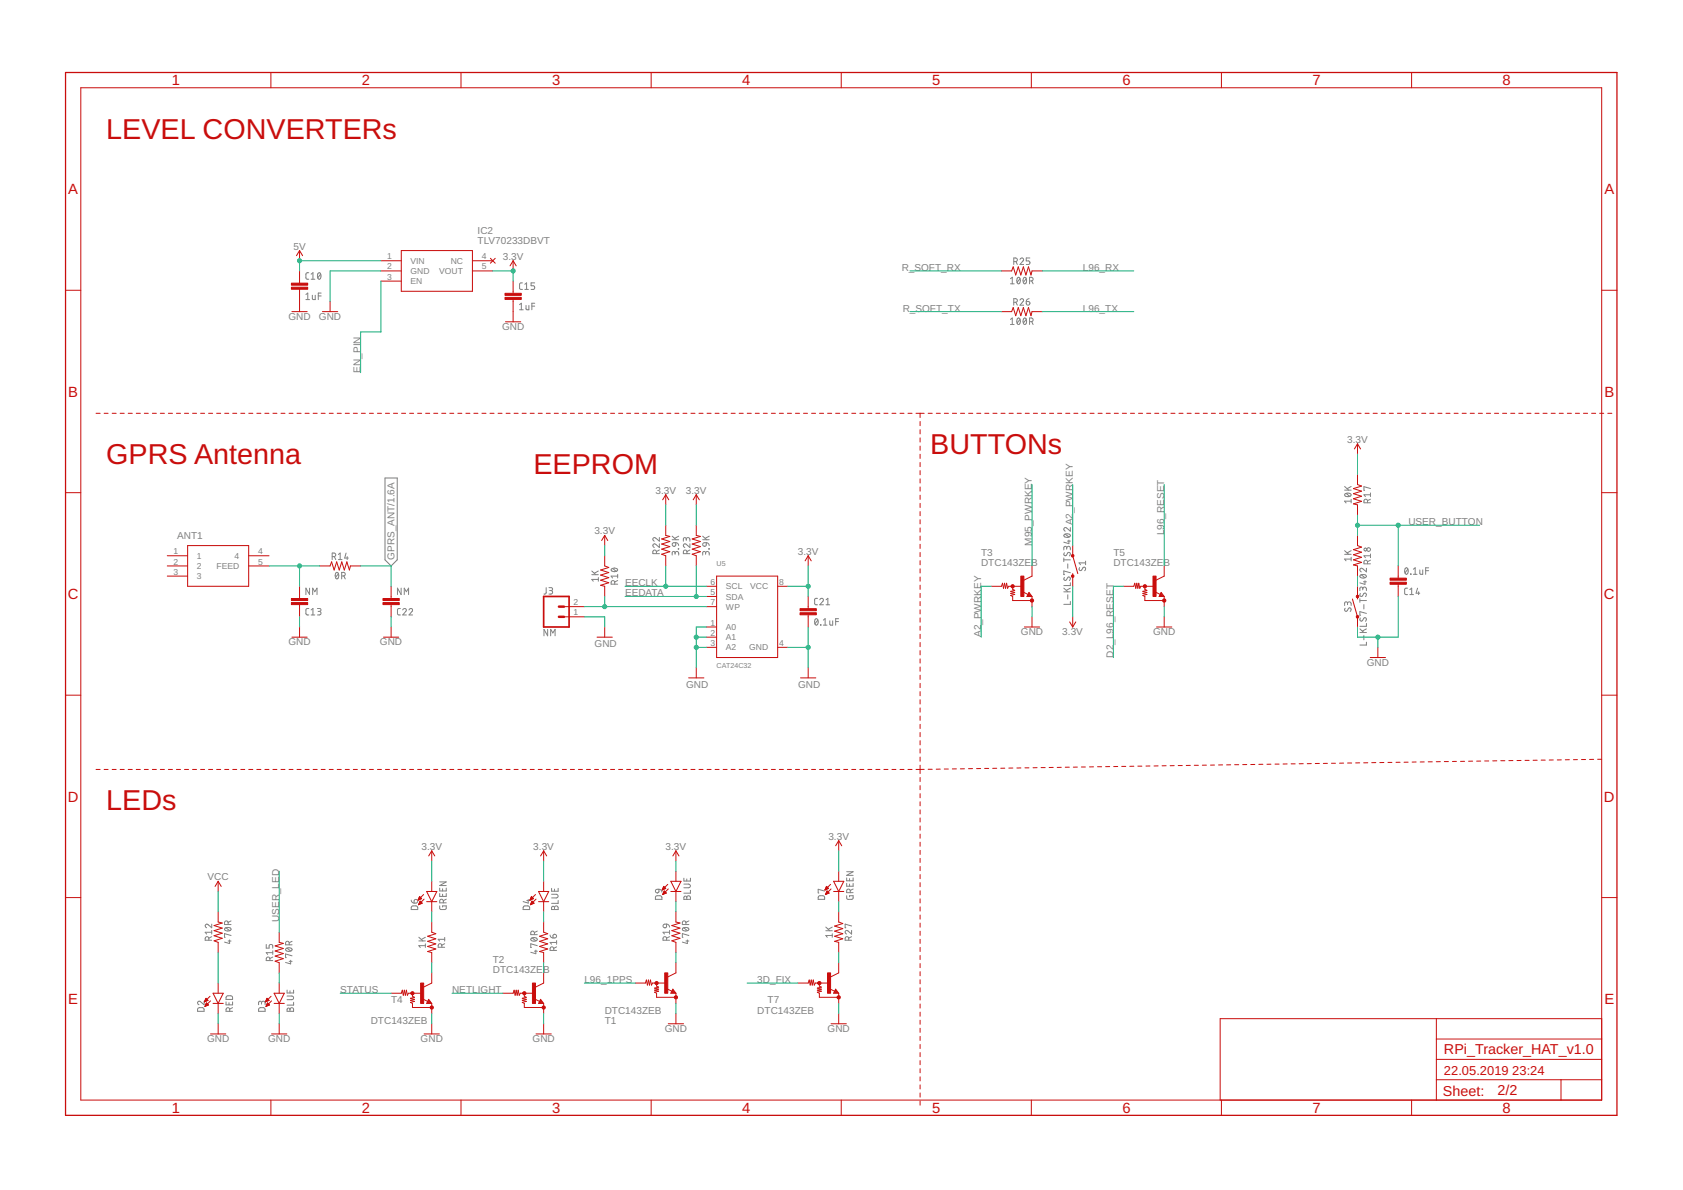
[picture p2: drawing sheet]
<svg xmlns="http://www.w3.org/2000/svg" width="420mm" height="297mm" viewBox="0 0 420 297" stroke-linecap="round" stroke-linejoin="round" font-family="sans-serif">
<g fill="none" stroke="#808080" stroke-width=".25">
<path d="M76.4 73.5l.4-.3v1.6M76.4 74.8h.9M77.1 68.1l-.6 .1-.1 .2v1.1l.2 .2h.5M77.7 68.4l.4-.3v1.6M77.7 69.7h.9M78 73.7v.9l.3 .2h.4v-1.1M79.5 68.2l.2-.1a.97 .97 0 0 1 0 1.6 1 1 0 0 1-.2-1.5zM79.5 73.9h.7M80.1 68.4l-.8 .9M80.2 73.2h-.7v1.6M129.7 76.1l.5-.4v1.6M129.7 77.3h.9"/>
<path d="M130.4 70.6l-.5 .1-.2 .3v1l.2 .2h.5M131 72.2h.9M131 71l.5-.4v1.6M131.3 76.2v1l.3 .1h.4v-1.1M132.8 76.4h.7M133.5 70.6h-.9v.7h.5a.47 .47 0 0 1 .4 .5 .47 .47 0 0 1-.4 .4h-.5M133.5 75.7h-.7v1.6M252.3 69.6l.4-.4v1.6M252.3 79.7l.4-.3v1.6M252.3 70.8h.9M253.1 65.3h.4a.46 .46 0 0 0 .5-.5 .46 .46 0 0 0-.5-.4h-.4v1.6M253.1 75.5h.4a.46 .46 0 0 0 .5-.5 .46 .46 0 0 0-.5-.5h-.4v1.7"/>
<path d="M253.6 65.3l.4 .7M253.6 75.5l.4 .7M254 69.3h.1a.78 .78 0 0 1 .7 .5 .78 .78 0 0 1-.2 .8l-.3 .2a1.04 1.04 0 0 1-.3-1.5zM254 79.5l.1-.1a.81 .81 0 0 1 .6 .8 .81 .81 0 0 1-.6 .8l-.3-.8zM254.6 64.7a.45 .45 0 0 1 .7-.3 .45 .45 0 0 1 .1 .7l-.8 .9h.9M254.6 74.9a.44 .44 0 0 1 .7-.3 .44 .44 0 0 1 .1 .7l-.8 .9h.9M254.6 69.6l-.7 .9M254.6 79.7l-.7 .9M255.6 69.3l.2-.1a.97 .97 0 0 1 0 1.6 1 1 0 0 1-.2-1.5zM255.6 79.5l.2-.1a.97 .97 0 0 1 0 1.6 1 1 0 0 1-.2-1.5zM256.2 75.3h.6a.45 .45 0 0 1 .3 .5 .45 .45 0 0 1-.5 .4 .45 .45 0 0 1-.4-.5zM256.2 69.6l-.7 .9"/>
<path d="M256.2 79.7l-.7 .9M256.9 74.5l-.6 .3-.1 .5M257 70.1h.5a.46 .46 0 0 0 .4-.4 .46 .46 0 0 0-.4-.5h-.5v1.6M257.1 64.4h-.9v.7h.6a.45 .45 0 0 1 .3 .5 .45 .45 0 0 1-.3 .4h-.6M257.6 70.1l.3 .7M252.3 81h.9M257 80.3h.5a.46 .46 0 0 0 .4-.5 .46 .46 0 0 0-.4-.4h-.5v1.6M257.6 80.3l.3 .7M96.1 119.3h3.1v20.4l-1.6 1.6-1.5-1.6zM82.9 138.9h.5a.44 .44 0 0 0 .4-.4 .44 .44 0 0 0-.4-.5h-.5v1.7M83.5 138.9l.3 .8M84.5 138.4l.4-.4v1.7"/>
<path d="M84.5 139.7h.9M86.4 138l-.4 1.3h1M86.7 138.9v.8M163.9 138.2v-.4a.44 .44 0 0 0-.5-.5 .44 .44 0 0 0-.4 .5v.4h1.6M164.6 135.7v1l-.9-.8a.45 .45 0 0 0-.7 .1 .45 .45 0 0 0 .3 .7M164.6 134.2v.9l-.9-.8a.44 .44 0 0 0-.7 .2 .44 .44 0 0 0 .3 .6M164.6 137.3l-.7 .4M167.8 134.7h1.6M167.8 133.8l1 .9M167.9 135.6l.8-.1v.5a.45 .45 0 0 1-.7 .3 .45 .45 0 0 1-.1-.7zM168.5 138.1a.46 .46 0 0 1 .5-.5 .46 .46 0 0 1 .4 .5v.5M168.5 138.4v-.4a.36 .36 0 0 0-.3-.4 .36 .36 0 0 0-.4 .4v.6"/>
<path d="M168.7 135.5l.4 .1 .3 .6M169.3 137l.1 .1zM169.4 133.8l-1 .6M171.3 134.6a.46 .46 0 0 1 .5-.4 .46 .46 0 0 1 .4 .4v.5M171.3 134.9v-.4a.36 .36 0 0 0-.3-.3 .36 .36 0 0 0-.4 .3v.6M171.5 138.2v-.4a.44 .44 0 0 0-.5-.5 .44 .44 0 0 0-.4 .5v.4h1.6M172.2 135.7v1l-.9-.8a.45 .45 0 0 0-.7 .1 .45 .45 0 0 0 .4 .7M172.2 137.3l-.7 .4M175.4 134.7h1.7M175.4 133.8l1 .9M175.6 135.6l.7-.1v.5a.45 .45 0 0 1-.6 .3 .45 .45 0 0 1-.1-.7zM176.1 138.1a.46 .46 0 0 1 .5-.5 .46 .46 0 0 1 .5 .5v.5"/>
<path d="M176.1 138.4v-.4a.36 .36 0 0 0-.3-.4 .36 .36 0 0 0-.4 .4v.6M176.3 135.5l.4 .1 .4 .6M177 137l.1 .1zM177.1 133.8l-1 .6M265.6 139.3v.9M265.6 139.7h1.6M265.7 133.4a.91 .91 0 0 1 1.5 .4 .88 .88 0 0 1-.9 .4 .88 .88 0 0 1-.7-.6zM265.7 138l-.1 .2a.38 .38 0 0 0 .1 .5 .38 .38 0 0 0 .6-.1l.2-.6a.44 .44 0 0 1 .7 .1 .44 .44 0 0 1-.2 .7M265.9 133.3l.9 .7M266.3 136.8a.46 .46 0 0 1 .5-.4 .46 .46 0 0 1 .4 .4v.5M266.3 137.1v-.4a.36 .36 0 0 0-.4-.3 .36 .36 0 0 0-.3 .3v.6M266.5 135.1h.7"/>
<path d="M266.8 134.8v.9l-1.2-.4M267.2 131.7v.9l-.9-.8a.45 .45 0 0 0-.7 .2 .45 .45 0 0 0 .3 .6M335.7 122.3h1.6M335.7 121.4l1 .9M335.7 138.4h1.6M335.7 137.5l1 .9M335.8 123.3a1.03 1.03 0 0 1 1.5 .2 .97 .97 0 0 1-1.6 0zM336 123.2l1 .7M337.3 125.1h-1.6l.3 .4M337.3 124.7v.8M337.3 139.1v.9M337.3 121.4l-1 .6"/>
<path d="M337.3 139.6h-1.6l.3 .4M337.3 137.5l-1 .5M341.4 125.5v-.4a.44 .44 0 0 0-.4-.5 .44 .44 0 0 0-.5 .5v.4h1.6M342.1 121.9l-1.6-.4v.9h.2M342.1 124.6l-.7 .4M342.1 123.5h-1.6l.4 .5M342.1 123v1M342.1 138.3v.9M342.1 139.8l-.7 .4M342.1 138.7h-1.6l.4 .5M77.1 151.9h-.5l-.2 .4v1l.2 .2h.5M77.3 146.8v1.6l-.9-1.6v1.6"/>
<path d="M77.7 153.5h.9M77.7 152.3l.4-.4v1.6M78.1 148.4v-1.6l.5 .9 .5-.9v1.6M79.2 151.9h.6a.36 .36 0 0 1 .3 .4 .36 .36 0 0 1-.3 .3h-.4M79.7 152.6a.44 .44 0 0 1 .4 .5 .44 .44 0 0 1-.4 .4h-.5M83.9 143l.1-.1a.81 .81 0 0 1 .6 .8 .81 .81 0 0 1-.6 .8l-.3-.8zM84.5 143.2l-.7 .9M85.3 143.8h.4a.44 .44 0 0 0 .5-.5 .44 .44 0 0 0-.5-.4h-.4v1.6M85.8 143.8l.4 .7M99.9 151.9h-.4l-.3 .4 .1 1 .6 .2M100.1 146.8v1.6l-.9-1.6v1.6M100.5 152.3a.44 .44 0 0 1 .7-.4 .44 .44 0 0 1 .1 .7l-.8 .9h1"/>
<path d="M100.9 148.4v-1.6l.6 .9 .5-.9v1.6M102.1 152.3a.44 .44 0 0 1 .6-.4 .44 .44 0 0 1 .2 .7l-.8 .9h.9M136.4 146.7l-.1 1.4-.5 .2M136.7 157.1v1.6l-.9-1.6v1.6M137.1 146.7h.5a.36 .36 0 0 1 .4 .3 .36 .36 0 0 1-.4 .4h-.4M137.5 158.7v-1.6l.5 .9 .6-.9v1.6M137.5 147.4a.44 .44 0 0 1 .5 .4 .44 .44 0 0 1-.5 .5h-.4M147.7 143.4h1.7M147.7 142.5l1 .9M149.4 144.6h-1.7l.4 .5M149.4 144.2v.9M149.4 142.5l-1 .6"/>
<path d="M152.7 142a1.03 1.03 0 0 1 1.5 .3 .97 .97 0 0 1-1.6 0zM152.9 141.9l.9 .7M153.5 145.8v-.4a.44 .44 0 0 0-.5-.5 .44 .44 0 0 0-.4 .5v.4h1.6M154.2 144.9l-.7 .4M154.2 143.8h-1.6l.3 .5M154.2 143.4v.9M203.6 154.5l.2-.1a.88 .88 0 0 1 .5 .9 .88 .88 0 0 1-.6 .7l-.3-.5zM204.1 149.4h-.5l-.2 .3v1l.2 .2 .5 .1M204.2 154.8l-.7 .9M204.7 149.7a.45 .45 0 0 1 .6-.3 .45 .45 0 0 1 .1 .7l-.7 .9h.9M204.9 156h.1zM205.5 156h1"/>
<path d="M205.5 154.8l.5-.4v1.6M206.2 151h.9M206.2 149.7l.5-.3v1.6M207.2 155v.9l.2 .1h.5v-1M208.6 155.2h.7M209.3 154.4h-.7v1.6M265.6 147.7h1.6M265.6 146.8l1 .9M265.7 144.1l-.1 .2a.37 .37 0 0 0 .2 .5 .37 .37 0 0 0 .5-.1l.2-.5a.4 .4 0 0 1 .6 0 .4 .4 0 0 1 0 .6l-.1 .1M266.6 140.8v1M266.6 148.5v1M267.2 150.1v.8h-1.6"/>
<path d="M267.2 145.5v.7h-1.6M267.2 146.8l-1 .6M267.2 143l-1.6-.5v.9h.2M269.5 141.7l-.1 .5 .3 .2 .6-.6a.44 .44 0 0 1 .8 0 .44 .44 0 0 1-.3 .7M271 140.5h-1.6l.3 .5M271 140.1v.9M335.8 151.8a.41 .41 0 0 0-.1 .6 .41 .41 0 0 0 .6 .1l.3-.6a.37 .37 0 0 1 .5-.1 .37 .37 0 0 1 .2 .5l-.2 .3M336.4 150.7a.46 .46 0 0 1 .5-.5 .46 .46 0 0 1 .4 .5v.4M336.4 150.9v-.3a.36 .36 0 0 0-.4-.4 .36 .36 0 0 0-.3 .4v.5M339.5 157.9h1.6M339.5 157l1 .9M339.5 149.4v.9"/>
<path d="M339.5 149.9h1.6M339.6 143.6a.9 .9 0 0 1 1.5 .4 .88 .88 0 0 1-.9 .3 .88 .88 0 0 1-.7-.6zM339.6 154.3a.42 .42 0 0 0-.1 .5 .42 .42 0 0 0 .6 .2l.4-.7a.46 .46 0 0 1 .7 .2 .46 .46 0 0 1-.3 .6M339.6 148.1a.41 .41 0 0 0 0 .6 .41 .41 0 0 0 .6 0l.2-.5a.44 .44 0 0 1 .7 .1 .44 .44 0 0 1-.2 .6M339.9 143.5l.9 .7M340.2 147a.46 .46 0 0 1 .5-.5 .46 .46 0 0 1 .4 .5v.4M340.2 147.2v-.3a.36 .36 0 0 0-.3-.4 .36 .36 0 0 0-.4 .4v.5M340.4 145.2h.7M340.5 150.9v1.1M340.5 158.6v1.1M340.8 145v.9l-1.3-.4M341.1 141.8v.9l-.9-.7a.45 .45 0 0 0-.7 .1 .45 .45 0 0 0 .4 .6"/>
<path d="M341.1 155.6v.7h-1.6M341.1 157l-1 .5M341.1 153.1l-1.6-.4v.9h.2M341.4 140.7v-.4a.44 .44 0 0 0-.4-.5 .44 .44 0 0 0-.5 .5v.4h1.6M350.9 141.8l.2-.1a.97 .97 0 0 1 0 1.7 1.03 1.03 0 0 1-.2-1.6zM351.4 146.8h-.5l-.2 .4v1l.2 .2h.5M351.5 142.1l-.7 .9M352 148.4h.9M352 147.2l.4-.4v1.6M352.2 143.3l.1 .1zM352.8 143.4h1M352.8 142.1l.5-.4v1.7"/>
<path d="M353.9 146.8l-.4 1.3h.9M354.2 147.7v.7M354.5 142.3v.9l.2 .2h.5v-1.1M355.9 142.5h.8M356.7 141.7h-.8v1.7M341.1 160.3v.7h-1.6M170.7 219.2v.7h1.7v-.7M171.4 219.4v.5M211.4 219.1v.8h1.6v-.8M211.4 217.6h1.6l-1.6 .9h1.6M212.1 219.3v.6M52.1 234.7v-.4a.46 .46 0 0 0-.4-.5 .46 .46 0 0 0-.5 .5v.4h1.7"/>
<path d="M52.9 230.7v.9l-.9-.8a.45 .45 0 0 0-.7 .1 .45 .45 0 0 0 .3 .7M52.9 233.8l-.8 .4M52.9 232.7h-1.7l.4 .5M52.9 232.2v1M56.2 231.7a.91 .91 0 0 1 1.5 .4 1.05 1.05 0 0 1-1.7-.2zM56.4 231.6l.9 .7M57 230.8v-.5a.46 .46 0 0 0-.5-.4 .46 .46 0 0 0-.5 .4v.5h1.7M57 234.9h.7M57.3 234.6v.9l-1.3-.3M57.7 233.5l-1.7-.5v1h.2M57.7 229.9l-.7 .3M66.5 235.8v.9h.7v-.6a.47 .47 0 0 1 .4-.4 .47 .47 0 0 1 .5 .4v.6"/>
<path d="M67.4 239.8v-.5a.46 .46 0 0 0-.5-.4 .46 .46 0 0 0-.4 .4v.5h1.6M68.1 238.9l-.7 .3M68.1 237.8h-1.6l.3 .4M68.1 237.3v.9M71.4 236.8a.91 .91 0 0 1 1.5 .4 .88 .88 0 0 1-.9 .3 .88 .88 0 0 1-.7-.6zM71.6 236.7l1 .7M72.2 235.8v-.4a.46 .46 0 0 0-.5-.5 .46 .46 0 0 0-.4 .5v.4h1.6M72.2 240h.7M72.6 239.7v.9l-1.3-.4M72.9 238.6l-1.6-.5v.9h.2M72.9 234.9l-.7 .4M102.7 224.7l.3 .6 .4 .1"/>
<path d="M102.8 226.3l1.2-.1 .2 .2 .1 .6h-1.6zM103.5 224.6a.47 .47 0 0 1 .7 .2 .47 .47 0 0 1-.4 .6h-.4zM104.6 234.9h1.6M104.6 234l1 .9M106.2 236.1h-1.6l.3 .4M106.2 235.6v.9M106.2 234l-1 .5M109.8 226.1v.7l.2 .2h1l.4-.2v-.7h-.9v.3M109.8 221.7v.7h1.6v-.7M109.8 223v.8h1.6v-.8M109.8 220.1h1.6l-1.6 .9h1.6M110.3 236.5v-.5a.46 .46 0 0 0-.5-.4 .46 .46 0 0 0-.4 .4v.5h1.6"/>
<path d="M110.5 221.8v.6M110.5 223.2v.6M110.7 225.4v-.5a.46 .46 0 0 0-.5-.4 .46 .46 0 0 0-.4 .4v.5h1.6M111 235.6l-.7 .3M111 234.5h-1.6l.3 .4M111 234v.9M111.4 224.5l-.7 .3M130.7 226.3l1.3-.1 .2 .2v.6h-1.6zM131.5 224.8h.7M131.9 224.5v.9l-1.3-.4M132.6 234.2a.89 .89 0 0 1 1.5 .4 .88 .88 0 0 1-.9 .4 .88 .88 0 0 1-.7-.6zM132.9 234.1l.9 .7"/>
<path d="M133.4 233.3v-.4a.46 .46 0 0 0-.4-.5 .46 .46 0 0 0-.5 .5v.4h1.6M133.4 237.4h.7M133.8 237.2v.9l-1.3-.4M134.1 236.1l-1.6-.5v.9h.2M134.1 232.4l-.7 .4M137.3 233.4l.3 .6 .4 .1M137.7 223.2h1.2a.46 .46 0 0 1 .4 .5 .46 .46 0 0 1-.4 .4h-1.2M137.7 221.7v.8h1.6v-.8M137.8 226.3h.4l.2 .3a.46 .46 0 0 1 .5-.5 .46 .46 0 0 1 .4 .5v.4h-1.6zM138.2 233.3a.46 .46 0 0 1 .7 .2 .46 .46 0 0 1-.4 .6h-.5zM138.2 237.2v-.4a.46 .46 0 0 0-.4-.5 .46 .46 0 0 0-.5 .5v.4h1.7M138.4 221.9v.6"/>
<path d="M138.4 226.6v.4M139 236.3l-.8 .4M139 235.2h-1.7l.4 .5M139 234.8v.9M139.3 224.8v.7h-1.6M163.7 223.7l1.3-.1 .2 .3v.6h-1.6zM163.7 222.1l.8-.1v.5a.45 .45 0 0 1-.7 .3 .45 .45 0 0 1-.1-.7zM164.5 222l.4 .1 .3 .6M165.7 230.8l.7-.1v.5a.45 .45 0 0 1-.6 .3 .45 .45 0 0 1-.1-.7zM166.4 234.7v-.4a.44 .44 0 0 0-.4-.5 .44 .44 0 0 0-.5 .5v.4h1.7M166.4 230.7l.6 .3 .2 .4M167.2 232.7h-1.7l.4 .5"/>
<path d="M167.2 233.8l-.8 .4M167.2 232.2v1M170.5 231.7a.9 .9 0 0 1 1.4 .4 .88 .88 0 0 1-.8 .3 .88 .88 0 0 1-.7-.6zM170.7 231.6l.9 .7M170.7 220.7h1.2a.46 .46 0 0 1 .5 .4 .46 .46 0 0 1-.5 .5h-1.2M170.8 223.8l.4-.1 .2 .3a.46 .46 0 0 1 .5-.4 .46 .46 0 0 1 .5 .4v.5h-1.7zM171.2 230.8v-.5a.44 .44 0 0 0-.4-.4 .44 .44 0 0 0-.5 .4v.5h1.7M171.2 234.9h.8M171.4 224v.5M171.6 234.6v.9l-1.3-.3M172 233.5l-1.7-.5v1h.2M172 229.9l-.8 .3"/>
<path d="M172.4 222.2v.7h-1.7M204.4 223.7l1.2-.1 .2 .3 .1 .6h-1.6zM205.9 222.4l-1.6-.4v.9h.1M206.2 232.3h1.6M206.2 231.4l.9 .9M207.8 233.5h-1.6l.3 .5M207.8 233.1v.9M207.8 231.4l-1 .6M211.4 223.6v.7l.2 .2h1.2l.2-.2v-.7h-.9v.3M211.4 220.5v.7h1.6v-.7M211.9 234.7v-.4a.44 .44 0 0 0-.5-.5 .44 .44 0 0 0-.4 .5v.4h1.6M212.1 220.7v.5"/>
<path d="M212.3 222.8v-.4a.44 .44 0 0 0-.5-.5 .44 .44 0 0 0-.4 .5v.4h1.6M212.6 232.2v1l-.9-.8a.44 .44 0 0 0-.7 .1 .44 .44 0 0 0 .3 .7M212.6 231.1l-1.6-.4v.9h.2M212.6 233.8l-.7 .4M213 221.9l-.7 .4M49.5 251.7l1.2-.1 .2 .2v.6h-1.6zM50.9 249.9v.9l-.8-.8a.44 .44 0 0 0-.7 .2 .44 .44 0 0 0 .3 .6M56.4 250.1v.7h1.7v-.7M56.6 248.7l1.2-.1 .2 .2 .1 .7h-1.7zM57.2 250.3v.5M57.3 252.4v-.4a.46 .46 0 0 0-.4-.5 .46 .46 0 0 0-.5 .5v.4h1.7M58.1 251.5l-.8 .4"/>
<path d="M64.7 251.7l1.2-.1 .2 .2 .1 .6h-1.6zM65.3 250.4a.46 .46 0 0 1 .4-.5 .46 .46 0 0 1 .5 .5v.4M65.3 250.6v-.3a.36 .36 0 0 0-.4-.4 .36 .36 0 0 0-.3 .4v.5M71.7 248.6h1.2a.46 .46 0 0 1 .4 .5 .46 .46 0 0 1-.4 .4h-1.2M71.7 247.1v.8h1.6v-.8M71.8 251.7h.4l.2 .3a.46 .46 0 0 1 .4-.5 .46 .46 0 0 1 .5 .5v.4h-1.6zM72.4 247.3v.6M72.4 252v.4M73.3 250.2v.7h-1.6"/>
<circle cx="340.9" cy="137.2" r=".37"/>
<circle cx="341.7" cy="137.2" r=".45"/>
</g>
<g fill="none" stroke="#c90d0c" stroke-width=".25">
<path d="M67.6 18.1v3.8M115.1 18.1v3.8M162.6 18.1v3.8M210 18.1v3.8M257.5 18.1v3.8M304.9 18.1v3.8M352.4 18.1v3.8M20.2 21.9h379.7v252.7h-379.7zM16.4 72.5h3.8M72.9 77.8h3.8M74.8 62.5v2.6M74.8 67.6v3.1"/>
<path d="M74.8 72.2v5.6M74.8 62.5l.7 1.3M74.8 62.5l-.8 1.3M80.5 77.8h3.8M82.4 75.2v2.6M95.1 67.6h5.1M95.1 65.1h5.1M95.1 70.2h5.1M100.2 62.5h17.7v10.2h-17.7zM117.9 67.6h5.1M117.9 65.1h5.1M122.4 64.5l1.2 1.2"/>
<path d="M123.6 64.5l-1.2 1.2M128.1 65.1v2.5M128.1 70.2v3M128.1 74.7v5.6M128.1 65.1l.8 1.3M128.1 65.1l-.8 1.3M250 67.6h2.6l.3-1 .7 2 .6-2 .6 2 .7-2 .6 2 .7-2 .6 2 .2-1h2.6M250 77.8h2.6l.3-1 .7 2 .6-2 .6 2 .7-2 .6 2 .7-2 .6 2 .2-1h2.6M399.9 72.5h3.8M126.2 80.3h3.8M24 103.2h1M26 103.2h1"/>
<path d="M28 103.2h1M30 103.2h1M32 103.2h1M34 103.2h1M36 103.2h1M38 103.2h1M40 103.2h1M42 103.2h1.1M44 103.2h1.1M46.1 103.2h1M48.1 103.2h1M50.1 103.2h1"/>
<path d="M52.1 103.2h1M54.1 103.2h1M56.1 103.2h1M58.1 103.2h1M60.1 103.2h1M62.1 103.2h1M64.1 103.2h1M66.1 103.2h1M68.1 103.2h1M70.1 103.2h1M72.2 103.2h1M74.1 103.2h1.1"/>
<path d="M76.2 103.2h1M78.2 103.2h1M80.2 103.2h1M82.2 103.2h1M84.2 103.2h1M86.2 103.2h1M88.2 103.2h1M90.2 103.2h1M92.2 103.2h1M94.2 103.2h1M96.2 103.2h1M98.2 103.2h1.1"/>
<path d="M100.2 103.2h1.1M102.3 103.2h1M104.3 103.2h1M106.3 103.2h1M108.3 103.2h1M110.3 103.2h1M112.3 103.2h1M114.3 103.2h1M116.3 103.2h1M118.3 103.2h1M120.3 103.2h1M122.3 103.2h1"/>
<path d="M124.3 103.2h1M126.3 103.2h1M128.3 103.2h1M130.3 103.2h1.1M132.4 103.2h1M134.4 103.2h1M136.4 103.2h1M138.4 103.2h1M140.4 103.2h1M142.4 103.2h1M144.4 103.2h1M146.4 103.2h1"/>
<path d="M148.4 103.2h1M150.4 103.2h1M152.4 103.2h1M154.4 103.2h1M156.4 103.2h1M158.5 103.2h.9M160.4 103.2h1.1M162.5 103.2h1M164.5 103.2h1M166.5 103.2h1M168.5 103.2h1M170.5 103.2h1"/>
<path d="M172.5 103.2h1M174.5 103.2h1M176.5 103.2h1M178.5 103.2h1M180.5 103.2h1M182.5 103.2h1M184.5 103.2h1M186.5 103.2h1.1M188.6 103.2h.9M190.6 103.2h1M192.6 103.2h1M194.6 103.2h1"/>
<path d="M196.6 103.2h1M198.6 103.2h1M200.6 103.2h1M202.6 103.2h1M204.6 103.2h1M206.6 103.2h1M208.6 103.2h1M210.6 103.2h1M212.6 103.2h1M214.7 103.2h.9M216.6 103.2h1.1M218.7 103.2h1"/>
<path d="M220.7 103.2h1M222.7 103.2h1M224.7 103.2h1M226.7 103.2h1M228.7 103.2h2M229.7 103.2v1M229.7 105.2v1.1M229.7 107.3v1M229.7 109.3v1M229.7 111.4v1M229.7 113.4v1M229.7 115.4v1.1"/>
<path d="M229.7 117.5v1M229.7 119.5v1.1M231.7 103.2h1M233.7 103.2h1.1M235.8 103.2h1M237.8 103.2h1M239.8 103.2h1M241.8 103.2h1M243.8 103.2h1.1M245.9 103.2h1M247.9 103.2h1M249.9 103.2h1"/>
<path d="M251.9 103.2h1M253.9 103.2h1.1M255.9 103.2h1.1M258 103.2h1M260 103.2h1M262 103.2h1M264 103.2h1M266 103.2h1.1M268.1 103.2h1M270.1 103.2h1M272.1 103.2h1M274.1 103.2h1"/>
<path d="M276.2 103.2h1M278.2 103.2h1M280.2 103.2h1M282.2 103.2h1M284.2 103.2h1M286.3 103.2h1M288.3 103.2h1M290.3 103.2h1M292.3 103.2h1M294.3 103.2h1M296.4 103.2h1M298.4 103.2h1"/>
<path d="M300.4 103.2h1M302.4 103.2h1M304.4 103.2h1.1M306.5 103.2h1M308.5 103.2h1M310.5 103.2h1M312.5 103.2h1M314.5 103.2h1.1M316.5 103.2h1.1M318.6 103.2h1M320.6 103.2h1M322.6 103.2h1"/>
<path d="M324.6 103.2h1M326.6 103.2h1.1M328.7 103.2h1M330.7 103.2h1M332.7 103.2h1M334.7 103.2h1M336.7 103.2h1.1M338.8 103.2h1M338.9 110.8v2.5M338.9 118.4v2.5l1 .4-2 .7 2 .6-2 .6 2 .7-2 .6 2 .6-2 .7 1 .2v2.6M338.9 110.8l.8 1.3M338.9 110.8l-.8 1.3"/>
<path d="M340.8 103.2h1M342.8 103.2h1M344.8 103.2h1M346.8 103.2h1.1M348.9 103.2h1M350.9 103.2h1M352.9 103.2h1M354.9 103.2h1M356.9 103.2h1.1M359 103.2h1M361 103.2h1M363 103.2h1"/>
<path d="M365 103.2h1M367 103.2h1.1M369.1 103.2h1M371.1 103.2h1M373.1 103.2h1M375.1 103.2h1M377.1 103.2h1.1M379.2 103.2h1M381.2 103.2h1M383.2 103.2h1M385.2 103.2h1M387.2 103.2h1.1"/>
<path d="M389.3 103.2h1M391.3 103.2h1M393.3 103.2h1M395.3 103.2h1M397.3 103.2h1.1M399.4 103.2h1M401.4 103.2h1M16.4 123h3.8M41.8 138.7h5M46.8 136.2h15.3v10.1h-15.3zM62.1 138.7h5.1M151 133.6v2.6"/>
<path d="M151 138.7v2.6l1 .3-2.1 .7 2.1 .6-2.1 .7 2.1 .6-2.1 .6 2.1 .7-2.1 .6 1.1 .2v2.6M151 133.6l.7 1.3M151 133.6l-.8 1.3M166.2 131.1v2.5l1 .3-2 .6 2 .7-2 .6 2 .6-2 .7 2 .6-2 .6 1 .4v2.6M166.2 123.5v2.5M166.2 123.5l.8 1.3M166.2 123.5l-.8 1.3M173.8 123.5v2.5M173.8 131.1v2.5l1 .3-2 .6 2 .7-2 .6 2 .6-2 .7 2 .6-2 .6 1 .4v2.6M173.8 123.5l.8 1.3M173.8 123.5l-.7 1.3M201.8 138.7v2.6"/>
<path d="M201.8 138.7l.7 1.3M201.8 138.7l-.8 1.3M229.7 121.6v1M229.7 123.6v1.1M229.7 125.6v1.1M229.7 127.7v1M229.7 129.7v1.1M229.7 131.8v1M229.7 133.8v1.1M229.7 135.9v1M229.7 137.9v1M229.7 140v1"/>
<path d="M267.8 136.2v2.5l1.3 4.5M338.9 133.6v2.6l1 .4-2 .6 2 .6-2 .7 2 .6-2 .6 2 .7-2 .6 1 .3v2.5M399.9 123h3.8M41.8 141.3h5M41.8 143.8h5M62.1 141.3h5.1M72.9 159h3.8M74.8 146.3v3.1M74.8 150.9v3.1M74.8 156.5v2.5M79.9 141.3h2.5l.4-1 .6 2 .7-2 .6 2 .6-2 .7 2 .6-2 .6 2 .3-1h2.5M95.7 159h3.8"/>
<path d="M97.6 146.3v3.1M97.6 150.9v3.1M97.6 156.5v2.5M140.8 151.4h5.1M140.8 154h5.1M149.1 159h3.8M151 156.5v2.5M176.4 148.9h2.5M176.4 146.3h2.5M176.4 156.5h2.5M176.4 159h2.5M176.4 151.4h2.5"/>
<path d="M178.9 143.8h15.2v20.3h-15.2zM194.1 146.3h2.6M201.8 148.9v3M201.8 153.5v3M229.7 142v1M229.7 144v1.1M229.7 146.1v1M229.7 148.1v1.1M229.7 150.2v1M229.7 152.2v1M229.7 154.2v1.1M229.7 156.3v1"/>
<path d="M229.7 158.3v1.1M247.5 146.3h2.5l.3-.7 .2 1.3 .3-1.3 .2 1.3 .3-1.3 .2 1.3 .3-.6h3M252.8 146.3v.8l.5 .3-1 .2 1 .3-1 .2 1 .3-1 .2 .5 .3v1h4.8M255.4 147.8l1.2 .6M255.7 156.5h3.8M256.9 147.9l.7 1h-1.2zM256.9 148.4l.1 .2h-.4l.3-.5 .5 .7h-.8M257.6 141.3v2.5l-2 1M257.6 148.9v2.5M257.6 154v2.5M267 155.2l.8 1.3M267.8 143.2v3.1"/>
<path d="M267.8 154v2.5M268.6 155.2l-.8 1.3M280.5 146.3h2.5l.3-.7 .2 1.3 .3-1.3 .3 1.3 .2-1.3 .2 1.3 .3-.6h3M285.8 146.3v.8l.5 .3-1 .2 1 .3-1 .2 1 .3-1 .2 .5 .3v1h4.8M288.4 147.8l1.2 .6M288.7 156.5h3.8M289.9 147.9l.7 1h-1.2zM289.9 148.4l.1 .2h-.4l.3-.5 .5 .7h-.8M290.6 141.3v2.5l-2 1M290.6 148.9v2.5M290.6 154v2.5M337.6 149.5l1.3 4.5v2.5"/>
<path d="M338.9 146.3v3.2M349.1 141.3v3M349.1 145.8v3.1M16.4 173.5h3.8M171.9 169.2h3.8M173.8 166.7v2.5M176.4 161.6h2.5M194.1 161.6h2.6M199.9 169.2h3.8M201.8 166.7v2.5M229.7 160.4v1M229.7 162.4v1.1"/>
<path d="M229.7 164.5v1M229.7 166.5v1.1M229.7 168.6v1M229.7 170.6v1M229.7 172.6v1.1M229.7 174.7v1M229.7 176.7v1.1M229.7 178.8v1M342.1 164.1h3.8M344 161.6v2.5M399.9 173.5h3.8M24 192.1h1"/>
<path d="M26 192.1h1M28 192.1h1M30 192.1h1M32 192.1h1M34 192.1h1M36 192.1h1M38 192.1h1M40 192.1h1M42 192.1h1.1M44 192.1h1.1M46.1 192.1h1M48.1 192.1h1"/>
<path d="M50.1 192.1h1M52.1 192.1h1M54.1 192.1h1M56.1 192.1h1M58.1 192.1h1M60.1 192.1h1M62.1 192.1h1M64.1 192.1h1M66.1 192.1h1M68.1 192.1h1M70.1 192.1h1M72.2 192.1h1"/>
<path d="M74.1 192.1h1.1M76.2 192.1h1M78.2 192.1h1M80.2 192.1h1M82.2 192.1h1M84.2 192.1h1M86.2 192.1h1M88.2 192.1h1M90.2 192.1h1M92.2 192.1h1M94.2 192.1h1M96.2 192.1h1"/>
<path d="M98.2 192.1h1.1M100.2 192.1h1.1M102.3 192.1h1M104.3 192.1h1M106.3 192.1h1M108.3 192.1h1M110.3 192.1h1M112.3 192.1h1M114.3 192.1h1M116.3 192.1h1M118.3 192.1h1M120.3 192.1h1"/>
<path d="M122.3 192.1h1M124.3 192.1h1M126.3 192.1h1M128.3 192.1h1M130.3 192.1h1.1M132.4 192.1h1M134.4 192.1h1M136.4 192.1h1M138.4 192.1h1M140.4 192.1h1M142.4 192.1h1M144.4 192.1h1"/>
<path d="M146.4 192.1h1M148.4 192.1h1M150.4 192.1h1M152.4 192.1h1M154.4 192.1h1M156.4 192.1h1M158.5 192.1h.9M160.4 192.1h1.1M162.5 192.1h1M164.5 192.1h1M166.5 192.1h1M168.5 192.1h1"/>
<path d="M170.5 192.1h1M172.5 192.1h1M174.5 192.1h1M176.5 192.1h1M178.5 192.1h1M180.5 192.1h1M182.5 192.1h1M184.5 192.1h1M186.5 192.1h1.1M188.6 192.1h.9M190.6 192.1h1M192.6 192.1h1"/>
<path d="M194.6 192.1h1M196.6 192.1h1M198.6 192.1h1M200.6 192.1h1M202.6 192.1h1M204.6 192.1h1M206.6 192.1h1M208.6 192.1h1M210.6 192.1h1M212.6 192.1h1M214.7 192.1h.9M216.6 192.1h1.1"/>
<path d="M218.7 192.1h1M220.7 192.1h1M222.7 192.1h1M224.7 192.1h1M226.7 192.1h1M229.7 180.8v1M229.7 182.8v1.1M229.7 184.9v1M229.7 186.9v1.1M229.7 189v1M229.7 191v2.1M229.7 194.1v1"/>
<path d="M229.7 196.1v1M229.7 198.1v1M230.7 192l-2 .1M231.7 192h1M234.7 192h-1M235.7 192h1M238.8 191.9h-1.1M240.8 191.9h-1M242.8 191.9h-1M244.8 191.8l-1 .1M245.8 191.8h1M248.8 191.8h-1"/>
<path d="M250.8 191.7l-1 .1M252.9 191.7h-1.1M254.9 191.7h-1M255.9 191.7h1M258.9 191.6h-1M259.9 191.6h1M262.9 191.6h-1M264.9 191.5l-1 .1M267 191.5h-1.1M269 191.5h-1.1M270 191.5h1M273 191.4h-1"/>
<path d="M274 191.4h1M277 191.3l-1 .1M279 191.3h-1M280 191.3h1.1M283.1 191.3h-1.1M284.1 191.2h1M287.1 191.2h-1M289.1 191.2h-1M291.1 191.1l-1 .1M293.1 191.1h-1M294.1 191.1h1M297.2 191.1h-1.1"/>
<path d="M298.2 191h1M301.2 191h-1M303.2 191h-1M305.2 190.9h-1M307.2 190.9h-1M308.2 190.9h1M311.3 190.8l-1.1 .1M313.3 190.8h-1M315.3 190.8h-1M317.3 190.8h-1M318.3 190.7h1M321.3 190.7h-1"/>
<path d="M322.3 190.7h1M325.4 190.6h-1.1M327.4 190.6h-1.1M329.4 190.6h-1M331.4 190.5l-1 .1M332.4 190.5h1M335.4 190.5h-1M336.4 190.5h1M339.4 190.4h-1M341.5 190.4h-1.1M343.5 190.4h-1M345.5 190.3l-1 .1"/>
<path d="M346.5 190.3h1M349.5 190.3h-1M351.5 190.2l-1 .1M353.5 190.2h-1M355.6 190.2h-1.1M356.6 190.2h1M359.6 190.1h-1M360.6 190.1h1M363.6 190.1h-1M365.6 190l-1 .1M367.6 190h-1M369.7 190h-1.1"/>
<path d="M370.6 189.9h1.1M373.7 189.9h-1M374.7 189.9h1M377.7 189.8l-1 .1M379.7 189.8h-1M380.7 189.8h1M383.8 189.8h-1.1M384.7 189.7h1.1M387.8 189.7h-1M389.8 189.7h-1M391.8 189.6l-1 .1M393.8 189.6h-1"/>
<path d="M394.8 189.6h1M397.8 189.5l-1 .1M398.8 189.5h1.1M54.5 220v2.5M54.5 220l.7 1.3M54.5 220l-.8 1.3M107.8 212.4v2.5M107.8 220v2.5M107.8 212.4l.7 1.3M107.8 212.4l-.8 1.3M135.7 212.4v2.5M135.7 220v2.5"/>
<path d="M135.7 212.4l.8 1.3M135.7 212.4l-.7 1.3M167.5 220h2.5l-1.3 2.5zM168.7 212.4v2.5M168.7 217.5v2.5M168.7 212.4l.8 1.3M168.7 212.4l-.7 1.3M208.1 220h2.6l-1.3 2.5zM209.4 209.8v2.6M209.4 217.5v2.5M209.4 209.8l.7 1.3M209.4 209.8l-.8 1.3"/>
<path d="M229.7 200.1v1M229.7 202.2v1M229.7 204.2v1M229.7 206.2v1M229.7 208.2v1M229.7 210.2v1M229.7 212.3v1M229.7 214.3v1M229.7 216.3v1M229.7 218.3v1M16.4 224h3.8M54.5 227.6v2.5l1 .3-2.1 .6 2.1 .7-2.1 .6 2.1 .6-2.1 .7 2.1 .6-2.1 .6 1.1 .4v2.6"/>
<path d="M69.7 232.7v2.5l1 .3-2 .6 2 .6-2 .7 2 .6-2 .7 2 .6-2 .6 1 .4v2.5M104.4 224.6h.2M104.5 224.5h.3M104.5 224.4h.6M104.5 225.8h.1M104.5 225.7h.3M104.6 224.2h.6M104.6 224.1h.5M104.6 225.6h.5M104.6 224h.3M104.6 225.4h.8M104.7 223.9h.1"/>
<path d="M104.7 225.3h.6M104.8 225.2h.3M104.8 223.8l.5 .5-.9 .4zM104.8 225.1h.2M104.9 225h.1M104.9 224.9l-.4 .9M104.9 224.9l.5 .5-.9 .4M105.7 223.3l-1.3 1.4M105.9 224.4l-1.4 1.4M106.5 225.1h2.6M106.5 222.5h2.6l-1.3 2.6zM107.8 225.1v2.5"/>
<path d="M107.8 230.1v2.6l1 .4-2 .6 2 .6-2 .7 2 .6-2 .6 2 .7-2 .6 1 .3v2.5M132.3 224.6h.2M132.4 224.5h.4M132.4 224.4h.7M132.4 225.8h.1M132.5 224.2h.6M132.5 225.7h.3M132.5 224.1h.5M132.5 225.6h.6M132.6 224h.3M132.6 225.4h.7M132.7 223.9h.1"/>
<path d="M132.7 225.3h.5M132.7 223.8l.5 .5-.9 .4zM132.7 225.2h.4M132.7 225.1h.2M132.8 224.9l-.4 .9M132.8 224.9l.5 .5M132.8 225h.1M133.3 225.4l-.9 .4M133.7 223.3l-1.4 1.4M133.8 224.4l-1.4 1.4M134.5 222.5h2.5l-1.3 2.6zM134.5 225.1h2.5"/>
<path d="M135.7 225.1v2.5M135.7 230.1v2.6l1 .4-2 .6 2 .6-2 .7 2 .6-2 .6 2 .7-2 .6 1 .3v2.5M165.4 222.1h.1M165.4 222h.4M165.5 221.8h.6M165.5 223.3h.1M165.5 221.7h.6M165.5 223.2h.3M165.5 223h.6M165.6 221.6h.4M165.6 221.5h.3M165.6 222.9h.7"/>
<path d="M165.7 221.3h.1M165.7 222.8h.5M165.7 221.3l.5 .5-.9 .3zM165.7 222.7h.4M165.8 222.5h.2M165.8 222.4h.1M166.3 222.9l-.5-.5-.4 .9M166.3 222.9l-.9 .4M166.7 220.7l-1.4 1.4M166.8 221.9l-1.4 1.4M167.5 222.5h2.5M168.7 222.5v2.6"/>
<path d="M168.7 227.6v2.5l1.1 .3-2.1 .6 2.1 .7-2.1 .6 2.1 .6-2.1 .7 2.1 .6-2.1 .6 1 .4v2.6M206 222.1h.1M206 222h.4M206.1 221.8h.6M206.1 223.3h.1M206.1 221.7h.7M206.1 223.2h.3M206.2 221.6h.5M206.2 223h.5M206.2 221.5h.3M206.2 222.9h.8M206.3 221.3h.1"/>
<path d="M206.3 222.8h.5M206.3 221.3l.5 .5-.8 .3zM206.4 222.7h.3M206.4 222.5h.2M206.4 222.4h.1M207 222.9l-.5-.5-.4 .9M207 222.9l-.9 .4M207.3 220.7l-1.3 1.4M207.5 221.9l-1.4 1.4M208.1 222.5h2.6M209.4 222.5v2.6M209.4 227.6v2.5l1 .4-2 .7 2 .6-2 .6 2 .7-2 .6 2 .6-2 .7 1 .2v2.6"/>
<path d="M229.7 220.3v1M229.7 222.4v1M229.7 224.4v1M229.7 226.4v1M229.7 228.4v1M229.7 230.4v1M229.7 232.5v1M229.7 234.5v1M229.7 236.5v1M229.7 238.5v1M399.9 224h3.8M51 250.1h.1"/>
<path d="M51.1 249.9h.3M51.1 249.8h.6M51.2 249.7h.7M51.2 251.1h.2M51.2 249.6h.6M51.2 251h.4M51.3 250.9h.6M51.3 249.4h.4M51.4 249.3h.1M51.4 250.8h.6M51.4 250.7h.5M51.5 250.5h.2"/>
<path d="M51.5 250.4h.1M51.5 250.3l.5 .5-.8 .4zM51.9 249.7l-.5-.5-.4 .9M51.9 249.7l-.9 .4M52.4 248.7l-1.4 1.4M52.6 249.8l-1.4 1.4M52.6 258.1h3.8M53.2 247.9h2.5l-1.2 2.6zM53.2 250.5h2.5M54.5 245.4v2.5M54.5 250.5v2.5M54.5 255.5v2.6"/>
<path d="M66.3 250.1h.1M66.3 249.9h.3M66.4 249.8h.5M66.4 249.7h.7M66.4 251.1h.2M66.5 249.6h.5M66.5 251h.4M66.5 250.9h.7M66.5 249.4h.4M66.6 249.3h.2M66.6 250.8h.6M66.6 250.7h.5"/>
<path d="M66.6 249.2h.1M66.7 249.2l-.4 .9M66.7 249.2l.5 .5M66.7 250.5h.3M66.7 250.4h.1M66.8 250.3l.5 .5-.9 .4zM67.2 249.7l-.9 .4M67.7 248.7l-1.4 1.4M67.8 249.8l-1.4 1.4M67.8 258.1h3.8M68.4 250.5h2.6M68.4 247.9h2.6l-1.3 2.6z"/>
<path d="M69.7 245.4v2.5M69.7 250.5v2.5M69.7 255.5v2.6M97.6 247.9h2.6l.2-.7 .3 1.2 .2-1.2 .3 1.2 .3-1.2 .2 1.2 .3-.5h3M103 247.9v.8l.5 .2-1 .3 1 .2-1 .3 1 .3-1 .2 .5 .3v1h4.8M105.6 249.4l1.2 .6M105.9 258.1h3.8M107 249.4l.8 1.1h-1.3zM107 250l.1 .2h-.3l.2-.5 .5 .6h-.7M107.8 242.8v2.6l-2.1 1M107.8 250.5v2.5M107.8 255.5v2.6"/>
<path d="M125.6 247.9h2.5l.3-.7 .2 1.2 .3-1.2 .2 1.2 .3-1.2 .2 1.2 .3-.5h3M130.9 247.9v.8l.5 .2-1 .3 1 .2-1 .3 1 .3-1 .2 .5 .3v1h4.8M133.5 249.4l1.2 .6M133.8 258.1h3.8M135 249.4l.7 1.1h-1.2zM135 250l.1 .2h-.4l.3-.5 .5 .6h-.8M135.7 242.8v2.6l-2 1M135.7 250.5v2.5M135.7 255.5v2.6M158.6 245.4h2.5l.3-.8 .2 1.3 .3-1.3 .2 1.3 .3-1.3 .2 1.3 .3-.5h3M163.9 245.4v.7l.5 .3-1 .3 1 .2-1 .3 1 .2-1 .3 .5 .2v1h4.8M166.5 246.8l1.2 .6"/>
<path d="M166.8 255.5h3.8M168 246.9l.7 1h-1.2zM168 247.4l.1 .3h-.4l.3-.5 .5 .6h-.8M168.7 240.3v2.5l-2 1.1M168.7 247.9v2.6M168.7 253v2.5M199.2 245.4h2.6l.2-.8 .3 1.3 .2-1.3 .3 1.3 .2-1.3 .3 1.3 .2-.5h3.1M204.6 245.4v.7l.5 .3-1.1 .3 1.1 .2-1.1 .3 1.1 .2-1.1 .3 .6 .2v1h4.8M207.1 246.8l1.3 .6M207.5 255.5h3.8M208.6 246.9l.8 1h-1.3zM208.6 247.4l.1 .3h-.3l.2-.5 .5 .6h-.7"/>
<path d="M209.4 240.3v2.5l-2.1 1.1M209.4 247.9v2.6M209.4 253v2.5M229.7 240.5v1M229.7 242.5v1.1M229.7 244.6v1M229.7 246.6v1M229.7 248.6v1M229.7 250.6v1M229.7 252.6v1.1M229.7 254.7v1M229.7 256.7v1"/>
<path d="M229.7 258.7v1M358.6 254.3v20.3M358.6 259.4h41.3M399.9 254.3h-95.3v20.3M67.6 274.6v3.8M115.1 274.6v3.8M162.6 274.6v3.8M210 274.6v3.8M229.7 260.7v1M229.7 262.7v1.1M229.7 264.8v1M229.7 266.8v1"/>
<path d="M229.7 268.8v1M229.7 270.8v1M229.7 272.8v1.1M229.7 274.8v1.1M257.5 274.6v3.8M304.9 274.6v3.8M352.4 274.6v3.8M358.6 269.5h41.3M358.6 264.4h41.3M389.7 269.5v5.1"/>
</g>
<path d="M16.4 18.1h387.3v260.3h-387.3z" fill="none" stroke="#c90d0c" stroke-width=".32"/>
<g fill="#c90d0c" stroke="#c90d0c" stroke-width=".25">
<path d="M130.6 247.7a.41 .41 0 0 1 .6 0 .41 .41 0 0 1-.2 .7 .41 .41 0 0 1-.5-.5l.4-.1 .1 .2-.5-.1z" fill-rule="evenodd"/>
<path d="M135.4 251.3a.41 .41 0 0 1 .7 0 .41 .41 0 0 1-.3 .6 .41 .41 0 0 1-.5-.4l.4-.1 .1 .1h-.5z" fill-rule="evenodd"/>
<path d="M102.6 247.7a.41 .41 0 0 1 .7 0 .41 .41 0 0 1-.2 .7 .41 .41 0 0 1-.5-.5l.4-.1 .1 .2-.5-.1z" fill-rule="evenodd"/>
<path d="M107.4 251.3a.41 .41 0 0 1 .7 0 .41 .41 0 0 1-.2 .6 .41 .41 0 0 1-.5-.4l.4-.1 .1 .1h-.5z" fill-rule="evenodd"/>
<path d="M252.6 146a.41 .41 0 0 1 .6 .2 .41 .41 0 0 1-.3 .6 .41 .41 0 0 1-.5-.5l.4-.1 .1 .2-.5-.1z" fill-rule="evenodd"/>
<path d="M257.3 149.7a.41 .41 0 0 1 .7 0 .41 .41 0 0 1-.2 .6 .41 .41 0 0 1-.6-.4l.4-.1 .1 .1h-.5z" fill-rule="evenodd"/>
<path d="M163.6 245.2a.4 .4 0 0 1 .6 0 .4 .4 0 0 1-.2 .6 .4 .4 0 0 1-.5-.4l.4-.1 .1 .1h-.5z" fill-rule="evenodd"/>
<path d="M168.4 248.8a.4 .4 0 0 1 .7-.1 .4 .4 0 0 1-.2 .7 .4 .4 0 0 1-.6-.5l.4-.1 .1 .2-.5-.1z" fill-rule="evenodd"/>
<path d="M285.6 146a.41 .41 0 0 1 .6 .2 .41 .41 0 0 1-.3 .6 .41 .41 0 0 1-.5-.5l.4-.1 .1 .2-.5-.1z" fill-rule="evenodd"/>
<path d="M290.3 149.7a.41 .41 0 0 1 .7 0 .41 .41 0 0 1-.2 .6 .41 .41 0 0 1-.6-.4l.4-.1 .1 .1h-.5z" fill-rule="evenodd"/>
<path d="M204.2 245.2a.4 .4 0 0 1 .6-.1 .4 .4 0 0 1-.1 .6 .4 .4 0 0 1-.5-.3h.5h-.5z" fill-rule="evenodd"/>
<path d="M209 248.8a.4 .4 0 0 1 .7-.1 .4 .4 0 0 1-.2 .6 .4 .4 0 0 1-.5-.4h.5h-.5z" fill-rule="evenodd"/>
<circle cx="338.9" cy="154" r=".33"/>
<circle cx="338.9" cy="148.9" r=".33"/>
<circle cx="267.8" cy="138.7" r=".33"/>
<circle cx="267.8" cy="143.8" r=".33"/>
</g>
<g fill="#c90d0c" stroke="#c90d0c" stroke-width=".25">
<path d="M132.9 245.4h.8v5.1h-.8z"/>
<path d="M105 245.4h.8v5.1h-.8z"/>
<path d="M347 144.3h4.1v.5h-4.1z"/>
<path d="M347 145.3h4.1v.5h-4.1z"/>
<path d="M254.8 143.8h.8v5.1h-.8z"/>
<path d="M165.9 242.8h.8v5.1h-.8z"/>
<path d="M287.8 143.8h.8v5.1h-.8z"/>
<path d="M72.7 149.4h4.1v.5h-4.1z"/>
<path d="M72.7 150.4h4.1v.5h-4.1z"/>
<path d="M95.6 149.4h4.1v.5h-4.1z"/>
<path d="M95.6 150.4h4.1v.5h-4.1z"/>
<path d="M199.7 153h4.1v.5h-4.1z"/>
<path d="M199.7 151.9h4.1v.5h-4.1z"/>
<path d="M206.6 242.8h.7v5.1h-.7z"/>
<path d="M72.7 71.7h4.1v.5h-4.1z"/>
<path d="M72.7 70.7h4.1v.5h-4.1z"/>
<path d="M126.1 74.2h4v.5h-4z"/>
<path d="M126.1 73.2h4v.5h-4z"/>
</g>
<path d="M135.7 148.9h6.4v7.6h-6.4z" fill="none" stroke="#c90d0c" stroke-width=".42"/>
<path d="M139.5 151.4h1.3M139.5 154h1.3" fill="none" stroke="#c90d0c" stroke-width=".61"/>
<g fill="none" stroke="#0dab76" stroke-width=".25">
<path d="M95.1 65.1h-20.3v2.5M95.1 67.6h-12.7v7.6M95.1 70.2v12.7h-5.1v10.1M123 67.6h5.1v2.6M227.2 67.6h22.8M227.2 77.8h22.8M260.2 67.6h22.8M260.2 77.8h22.8M338.9 113.3v5.1M151 136.2v2.5M166.2 126v5.1M173.8 126v5.1"/>
<path d="M257.6 120.9v20.4M267.8 120.9v15.3M290.6 120.9v20.4M338.9 128.6v5M338.9 131.1h30.5M349.1 131.1v10.2M67.2 141.3h12.7M74.8 141.3v5M74.8 154v2.5M90 141.3h7.6v5M97.6 154v2.5M145.9 154h5.1v2.5"/>
<path d="M145.9 151.4h30.5M151 148.9v2.5M156 146.3h20.4M156 148.9h20.4M166.2 141.3v5M173.8 159h2.6M173.8 141.3v7.6M176.4 156.5h-2.6v10.2M196.7 146.3h5.1M201.8 141.3v7.6M201.8 156.5v10.2M247.5 146.3h-2.6v12.7"/>
<path d="M257.6 151.4v2.6M267.8 146.3v7.7M280.5 146.3h-2.5v17.8M290.6 151.4v2.6M338.9 143.8v2.5M344 159v2.6M349.1 148.9v10.1h-10.2v-2.5M173.8 161.6h2.6M196.7 161.6h5.1M69.7 217.5v15.2M107.8 214.9v5.1M135.7 214.9v5.1"/>
<path d="M168.7 214.9v2.6M209.4 212.4v5.1M54.5 222.5v5.1M54.5 237.8v7.6M107.8 227.6v2.5M135.7 227.6v2.5M168.7 225.1v2.5M168.7 237.8v2.5M209.4 225.1v2.5M209.4 237.8v2.5M54.5 253v2.5M69.7 242.8v2.6"/>
<path d="M69.7 253v2.5M84.9 247.9h12.7M107.8 240.3v2.5M107.8 253v2.5M112.9 247.9h12.7M135.7 240.3v2.5M135.7 253v2.5M145.9 245.4h12.7M168.7 250.5v2.5M186.5 245.4h12.7M209.4 250.5v2.5"/>
</g>
<g fill="#0dab76" stroke="#0dab76" stroke-width=".25">
<circle cx="344" cy="159" r=".51"/>
<circle cx="201.8" cy="161.6" r=".51"/>
<circle cx="173.8" cy="159" r=".51"/>
<circle cx="173.8" cy="161.6" r=".51"/>
<circle cx="74.8" cy="65.1" r=".51"/>
<circle cx="201.8" cy="146.3" r=".51"/>
<circle cx="128.1" cy="67.6" r=".51"/>
<circle cx="338.9" cy="131.1" r=".51"/>
<circle cx="349.1" cy="131.1" r=".51"/>
<circle cx="74.8" cy="141.3" r=".51"/>
<circle cx="166.2" cy="146.3" r=".51"/>
<circle cx="173.8" cy="148.9" r=".51"/>
<circle cx="151" cy="151.4" r=".51"/>
</g>
<g font-size="7.2" fill="#c90d0c">
<text x="26.5" y="34.6">LEVEL CONVERTERs</text>
<text x="232.2" y="113.3">BUTTONs</text>
<text x="26.5" y="115.9">GPRS Antenna</text>
<text x="133.2" y="118.4">EEPROM</text>
<text x="26.5" y="202.2">LEDs</text>
</g>
<g font-size="3.7" fill="#c90d0c">
<text x="42.9" y="21.3">1</text>
<text x="90.3" y="21.3">2</text>
<text x="137.8" y="21.3">3</text>
<text x="185.3" y="21.3">4</text>
<text x="232.7" y="21.3">5</text>
<text x="280.2" y="21.3">6</text>
<text x="327.6" y="21.3">7</text>
<text x="375.1" y="21.3">8</text>
<text x="17" y="48.5">A</text>
<text x="400.5" y="48.5">A</text>
<text x="17" y="99">B</text>
<text x="400.5" y="99">B</text>
<text x="16.9" y="149.5">C</text>
<text x="400.4" y="149.5">C</text>
<text x="16.9" y="200.1">D</text>
<text x="400.4" y="200.1">D</text>
<text x="17" y="250.6">E</text>
<text x="400.5" y="250.6">E</text>
<text x="42.9" y="277.8">1</text>
<text x="90.3" y="277.8">2</text>
<text x="137.8" y="277.8">3</text>
<text x="185.3" y="277.8">4</text>
<text x="232.7" y="277.8">5</text>
<text x="280.2" y="277.8">6</text>
<text x="327.6" y="277.8">7</text>
<text x="375.1" y="277.8">8</text>
</g>
<g font-size="3.6" fill="#c90d0c">
<text x="360.5" y="263.2">RPi_Tracker_HAT_v1.0</text>
<text x="360.2" y="273.5">Sheet:</text>
<text x="373.8" y="273.3">2/2</text>
</g>
<g font-size="3.2" fill="#c90d0c">
<text x="360.5" y="268.2">22.05.2019</text>
<text x="377.6" y="268.2">23:24</text>
</g>
<g font-size="2.5" fill="#808080">
<text x="119.2" y="58.4">IC2</text>
<text x="73.3" y="62.3">5V</text>
<text x="119.2" y="60.9">TLV70233DBVT</text>
<text x="125.5" y="64.8">3.3V</text>
<text x="225.1" y="67.6">R_SOFT_RX</text>
<text x="270.3" y="67.6">L96_RX</text>
<text x="225.4" y="77.8">R_SOFT_TX</text>
<text x="270.3" y="77.8">L96_TX</text>
<text x="72" y="79.8">GND</text>
<text x="79.6" y="79.8">GND</text>
<text x="125.3" y="82.4">GND</text>
<text x="90" y="93" transform="rotate(-90 90 93)">EN_PIN</text>
<text x="336.3" y="110.5">3.3V</text>
<text x="163.6" y="123.2">3.3V</text>
<text x="171.2" y="123.2">3.3V</text>
<text x="267.8" y="131.1" transform="rotate(-90 267.8 131.1)">A2_PWRKEY</text>
<text x="351.6" y="131.1">USER_BUTTON</text>
<text x="44.2" y="134.5">ANT1</text>
<text x="148.4" y="133.4">3.3V</text>
<text x="257.6" y="136.2" transform="rotate(-90 257.6 136.2)">M95_PWRKEY</text>
<text x="290.6" y="133.7" transform="rotate(-90 290.6 133.7)">L96_RESET</text>
<text x="98.5" y="139.7" transform="rotate(-90 98.5 139.7)">GPRS_ANT/1.6A</text>
<text x="199.2" y="138.5">3.3V</text>
<text x="244.9" y="141.3">DTC143ZEB</text>
<text x="244.9" y="138.7">T3</text>
<text x="278" y="141.3">DTC143ZEB</text>
<text x="278" y="138.7">T5</text>
<text x="156" y="146.3">EECLK</text>
<text x="156" y="148.9">EEDATA</text>
<text x="72" y="161.1">GND</text>
<text x="94.9" y="161.1">GND</text>
<text x="148.4" y="161.6">GND</text>
<text x="244.9" y="159" transform="rotate(-90 244.9 159)">A2_PWRKEY</text>
<text x="254.9" y="158.5">GND</text>
<text x="265.2" y="158.5">3.3V</text>
<text x="287.9" y="158.5">GND</text>
<text x="278" y="164.1" transform="rotate(-90 278 164.1)">D2_L96_RESET</text>
<text x="341.2" y="166.2">GND</text>
<text x="171.3" y="171.7">GND</text>
<text x="199.2" y="171.7">GND</text>
<text x="206.8" y="209.6">3.3V</text>
<text x="105.2" y="212.1">3.3V</text>
<text x="133.1" y="212.1">3.3V</text>
<text x="166.2" y="212.1">3.3V</text>
<text x="51.8" y="219.7">VCC</text>
<text x="69.7" y="230.2" transform="rotate(-90 69.7 230.2)">USER_LED</text>
<text x="123" y="242.9">DTC143ZEB</text>
<text x="123" y="240.3">T2</text>
<text x="145.9" y="245.4">L96_1PPS</text>
<text x="189.1" y="245.4">3D_FIX</text>
<text x="84.9" y="247.9">STATUS</text>
<text x="97.6" y="250.5">T4</text>
<text x="112.9" y="247.9">NETLIGHT</text>
<text x="191.6" y="250.5">T7</text>
<text x="92.6" y="255.5">DTC143ZEB</text>
<text x="151" y="253">DTC143ZEB</text>
<text x="151" y="255.5">T1</text>
<text x="166" y="257.6">GND</text>
<text x="189.1" y="253">DTC143ZEB</text>
<text x="206.6" y="257.6">GND</text>
<text x="51.7" y="260.1">GND</text>
<text x="66.9" y="260.1">GND</text>
<text x="105" y="260.1">GND</text>
<text x="133" y="260.1">GND</text>
</g>
<g font-size="2.1" fill="#808080">
<text x="96.7" y="64.7">1</text>
<text x="102.5" y="65.8">VIN</text>
<text x="112.5" y="65.8">NC</text>
<text x="120.3" y="64.7">4</text>
<text x="96.7" y="67.3">2</text>
<text x="96.7" y="69.8">3</text>
<text x="102.5" y="68.4">GND</text>
<text x="102.5" y="70.9">EN</text>
<text x="109.7" y="68.4">VOUT</text>
<text x="120.3" y="67.3">5</text>
<text x="43.3" y="138.4">1</text>
<text x="43.3" y="140.9">2</text>
<text x="43.3" y="143.5">3</text>
<text x="49.2" y="139.5">1</text>
<text x="49.2" y="142">2</text>
<text x="54" y="142">FEED</text>
<text x="58.6" y="139.5">4</text>
<text x="64.4" y="138.4">4</text>
<text x="64.4" y="140.9">5</text>
<text x="49.2" y="144.6">3</text>
<text x="177.4" y="148.5">5</text>
<text x="177.4" y="146">6</text>
<text x="181.2" y="149.6">SDA</text>
<text x="181.2" y="147.1">SCL</text>
<text x="187.3" y="147.1">VCC</text>
<text x="194.5" y="146">8</text>
<text x="143.1" y="153.6">1</text>
<text x="143.1" y="151.1">2</text>
<text x="177.4" y="151.1">7</text>
<text x="181.2" y="152.2">WP</text>
<text x="177.4" y="156.2">1</text>
<text x="177.4" y="158.7">2</text>
<text x="177.4" y="161.2">3</text>
<text x="181.2" y="157.3">A0</text>
<text x="181.2" y="159.8">A1</text>
<text x="194.5" y="161.2">4</text>
<text x="181.2" y="162.3">A2</text>
<text x="187" y="162.3">GND</text>
</g>
<g font-size="1.8" fill="#808080">
<text x="178.9" y="141.3">U5</text>
<text x="178.9" y="166.7">CAT24C32</text>
</g>
</svg>
